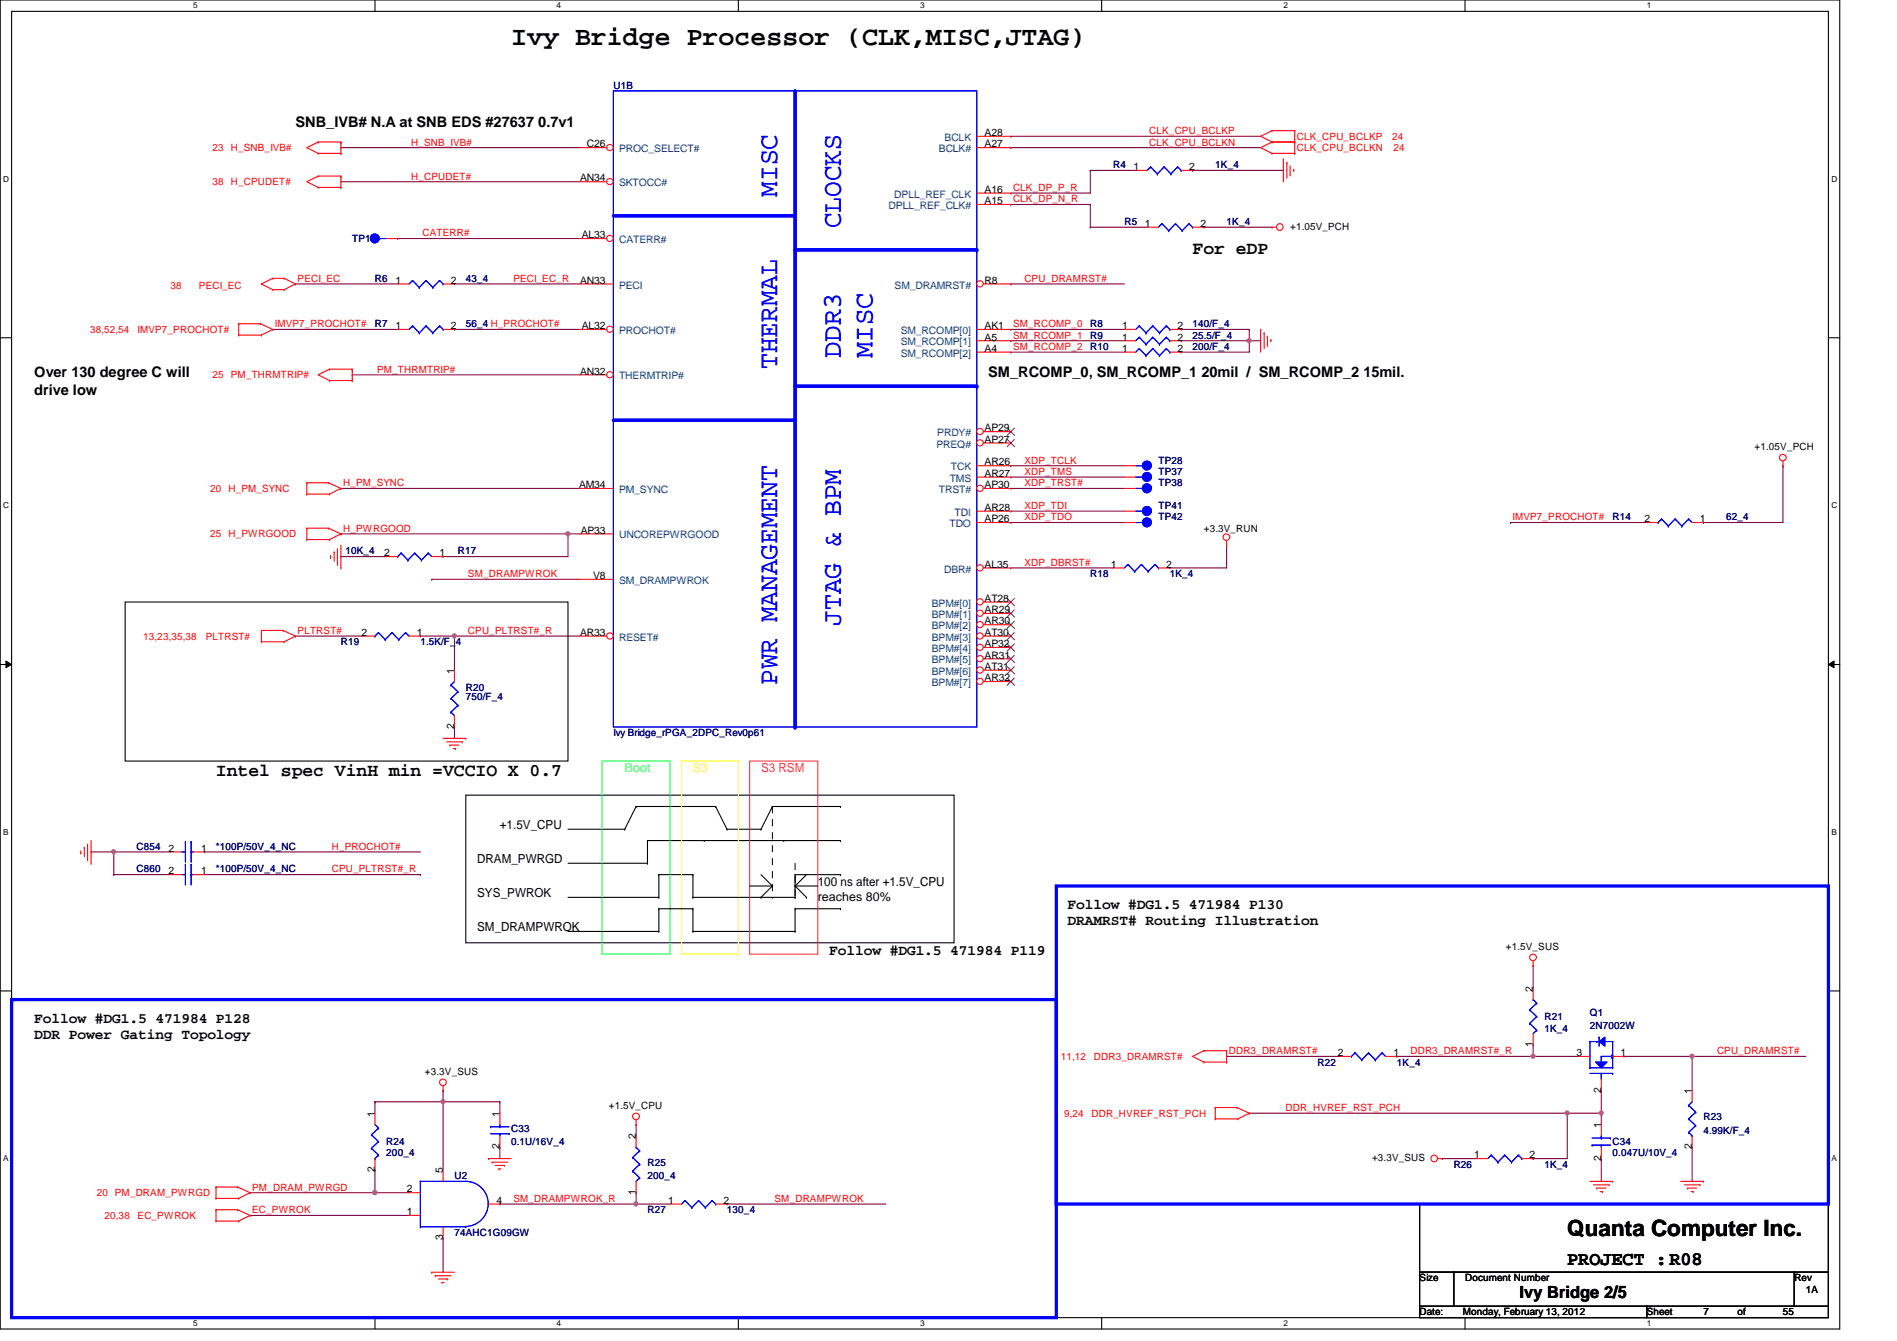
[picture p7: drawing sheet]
<svg xmlns="http://www.w3.org/2000/svg" width="297mm" height="210mm" viewBox="0 0 297 210" stroke-linecap="round" stroke-linejoin="round" font-family="sans-serif">
<path d="M0 0h288.1v208h-288.1zM1.8 1.8h284.5v204.4h-284.5z" fill="none" stroke="#000" stroke-width=".17"/>
<g fill="#fff">
<path d="M30.3 .2h.6v1.4h-.6z"/>
<path d="M30.3 206.4h.6v1.4h-.6z"/>
</g>
<path d="M58.7 0v1.8M58.7 206.2v1.8" fill="none" stroke="#000" stroke-width=".17"/>
<g fill="#fff">
<path d="M87.2 .2h.6v1.4h-.6z"/>
<path d="M87.2 206.4h.6v1.4h-.6z"/>
</g>
<path d="M115.6 0v1.8M115.6 206.2v1.8" fill="none" stroke="#000" stroke-width=".17"/>
<g fill="#fff">
<path d="M144.1 .2h.6v1.4h-.6z"/>
<path d="M144.1 206.4h.6v1.4h-.6z"/>
</g>
<path d="M172.5 0v1.8M172.5 206.2v1.8" fill="none" stroke="#000" stroke-width=".17"/>
<g fill="#fff">
<path d="M201 .2h.6v1.4h-.6z"/>
<path d="M201 206.4h.6v1.4h-.6z"/>
</g>
<path d="M229.4 0v1.8M229.4 206.2v1.8" fill="none" stroke="#000" stroke-width=".17"/>
<g fill="#fff">
<path d="M257.8 .2h.7v1.4h-.7z"/>
<path d="M257.8 206.4h.7v1.4h-.7z"/>
<path d="M.5 27.3h.9v1.4h-.9z"/>
<path d="M286.8 27.3h.9v1.4h-.9z"/>
<path d="M.5 78.4h.9v1.4h-.9z"/>
<path d="M286.8 78.4h.9v1.4h-.9z"/>
</g>
<path d="M0 52.9h1.8M286.3 52.9h1.8" fill="none" stroke="#000" stroke-width=".17"/>
<g fill="#fff">
<path d="M.5 129.5h.8v1.4h-.8z"/>
<path d="M286.8 129.5h.8v1.4h-.8z"/>
</g>
<path d="M0 104h1.8M286.3 104h1.8" fill="none" stroke="#000" stroke-width=".17"/>
<path d="M.9 103.5l.9 .5-.9 .5zM286.3 104l.9-.5v1z" fill="#000"/>
<path d="M.9 103.5l.9 .5-.9 .5zM286.3 104l.9-.5v1z" fill="none" stroke="#000" stroke-width=".16"/>
<g fill="#fff">
<path d="M.5 180.6h.8v1.4h-.8z"/>
<path d="M286.8 180.6h.8v1.4h-.8z"/>
</g>
<path d="M0 155.1h1.8M286.3 155.1h1.8" fill="none" stroke="#000" stroke-width=".17"/>
<path d="M53.4 23.1h.1M53.4 23.1h37.3M158.3 21.3h.1M158.3 21.3h39.1M88.9 83.6h.1M88.9 83.6h1.8" fill="none" stroke="#800040" stroke-width=".17"/>
<circle cx="88.9" cy="83.5" r=".32" fill="#f0f"/>
<circle cx="88.9" cy="83.5" r=".32" fill="none" stroke="#f0f" stroke-width=".17"/>
<path d="M185 51.6h.1M185 51.6h10.6M195.6 53.3h.1M195.6 53.3v1.8M195.6 53.3h1.8" fill="none" stroke="#800040" stroke-width=".17"/>
<circle cx="195.6" cy="53.3" r=".32" fill="#f0f"/>
<circle cx="195.6" cy="53.3" r=".32" fill="none" stroke="#f0f" stroke-width=".17"/>
<g fill="none" stroke="#800040" stroke-width=".17">
<path d="M158.3 23.1h.1M158.3 30.2h.1M158.3 32h.1M158.3 23.1h39.1M158.3 32h12.4M170.7 35.6h.1M170.7 32h.1M170.7 26.7h.1M170.7 35.6h8.9M170.7 26.7v3.5h-12.4M170.7 32v3.6M170.7 26.7h7.1"/>
<path d="M186.7 26.7h.1M186.7 26.7h14.3M188.5 35.6h.1M188.5 35.6h10.7M46.3 44.4h.1M46.3 44.4h16M55.2 58.7h.1M55.2 58.7h35.5M71.2 51.6h.1M71.2 51.6h19.5M158.3 51.6h.1M158.3 44.4h.1"/>
<path d="M158.3 55.1h.1M158.3 53.3h.1M158.3 51.6h17.8M158.3 44.4h17.8M158.3 55.1h17.8M158.3 53.3h17.8M185 53.3h.1M185 55.1h.1M185 55.1h10.6M195.6 51.6h.1M195.6 51.6v1.7h-10.6M53.4 76.5h.1"/>
<path d="M53.4 76.5h37.3M158.3 76.5h.1M158.3 72.9h.1M158.3 74.7h.1M158.3 76.5h17.8M158.3 72.9h17.8M158.3 74.7h17.8M53.4 83.6h.1M53.4 87.1h.1M53.4 87.1h7.1M53.4 83.6h35.5M67.6 90.7h.1"/>
<path d="M67.6 90.7h23.1M69.4 87.1h.1M88.9 83.6h.1M88.9 83.6v3.5h-19.5M158.3 88.9h.1M158.3 80h.1M158.3 81.8h.1M158.3 88.9h16M158.3 80h17.8M158.3 81.8h17.8M183.2 88.9h.1M192.1 85.3h.1"/>
<path d="M192.1 85.3v3.6h-8.9M240.1 151.1h.1M240.1 151.1v3.6M265 165.4h.1M265 165.4h17.7"/>
</g>
<circle cx="264.9" cy="165.3" r=".32" fill="#f0f"/>
<circle cx="264.9" cy="165.3" r=".32" fill="none" stroke="#f0f" stroke-width=".17"/>
<g fill="none" stroke="#800040" stroke-width=".17">
<path d="M192.1 165.4h.1M192.1 165.4h17.7M218.7 165.4h.1M218.7 165.4h28.5M240.1 163.6h.1M240.1 165.4h.1M240.1 163.6v1.8M250.7 170.7h.1M250.7 170.7v3.5M254.3 165.4h.1M254.3 165.4h10.7M265 179.6h.1"/>
<path d="M265 165.4h.1M265 165.4v5.3M265 179.6v5.3M250.7 181.4h.1M250.7 181.4v3.5"/>
</g>
<circle cx="240" cy="165.3" r=".32" fill="#f0f"/>
<circle cx="240" cy="165.3" r=".32" fill="none" stroke="#f0f" stroke-width=".17"/>
<path d="M245.4 174.2h.1M245.4 174.2h5.3" fill="none" stroke="#800040" stroke-width=".17"/>
<circle cx="250.7" cy="174.2" r=".32" fill="#f0f"/>
<circle cx="250.7" cy="174.2" r=".32" fill="none" stroke="#f0f" stroke-width=".17"/>
<circle cx="245.4" cy="174.2" r=".32" fill="#f0f"/>
<circle cx="245.4" cy="174.2" r=".32" fill="none" stroke="#f0f" stroke-width=".17"/>
<path d="M99.6 188.5h.1M99.6 188.5h5.3" fill="none" stroke="#800040" stroke-width=".17"/>
<circle cx="99.6" cy="188.4" r=".32" fill="#f0f"/>
<circle cx="99.6" cy="188.4" r=".32" fill="none" stroke="#f0f" stroke-width=".17"/>
<path d="M78.3 172.5h.1M78.3 172.5v1.7M99.6 176h.1M99.6 176v1.8M39.2 190.2h.1M39.2 190.2h24.8M58.7 186.7h.1M58.7 186.7h5.3M113.8 188.5h.1M113.8 188.5h24.9" fill="none" stroke="#800040" stroke-width=".17"/>
<circle cx="58.7" cy="186.7" r=".32" fill="#f0f"/>
<circle cx="58.7" cy="186.7" r=".32" fill="none" stroke="#f0f" stroke-width=".17"/>
<path d="M39.2 186.7h.1M58.7 183.1h.1M58.7 183.1v3.6h-19.5M69.4 193.8h.1M69.4 193.8v5.3M78.3 188.5h.1M99.6 186.7h.1M99.6 186.7v1.8h-21.3" fill="none" stroke="#800040" stroke-width=".17"/>
<circle cx="58.7" cy="186.7" r=".32" fill="#f0f"/>
<circle cx="58.7" cy="186.7" r=".32" fill="none" stroke="#f0f" stroke-width=".17"/>
<g fill="none" stroke="#800040" stroke-width=".17">
<path d="M42.7 51.6h.1M42.7 51.6h19.6M71.2 44.4h.1M71.2 44.4h19.5M279.2 72.9h.1M279.2 72.9v8.9h-12.5M236.5 81.8h.1M236.5 81.8h21.3M266.7 81.8h.1M58.7 172.5h.1M58.7 172.5v1.7M69.4 172.5h.1"/>
<path d="M69.4 172.5v10.6M69.4 172.5h8.9M78.3 179.6h.1M78.3 179.6v1.8M250.7 174.2h.1M250.7 174.2v1.8"/>
</g>
<circle cx="69.4" cy="172.4" r=".32" fill="#f0f"/>
<circle cx="69.4" cy="172.4" r=".32" fill="none" stroke="#f0f" stroke-width=".17"/>
<path d="M53.4 28.4h.1M53.4 28.4h37.3M71.2 99.6h.1M71.2 99.6v5.3M71.2 113.8h.1M71.2 113.8v1.8" fill="none" stroke="#800040" stroke-width=".17"/>
<circle cx="71.1" cy="99.5" r=".32" fill="#f0f"/>
<circle cx="71.1" cy="99.5" r=".32" fill="none" stroke="#f0f" stroke-width=".17"/>
<g fill="none" stroke="#800040" stroke-width=".17">
<path d="M62.3 37.3h.1M62.3 37.3h28.4M46.3 99.6h.1M46.3 99.6h10.6M65.8 99.6h.1M65.8 99.6h24.9M71.2 99.6h.1M17.8 133.3h.1M17.8 133.3h8.9M32 133.3h.1M32 133.3h33.8M58.7 172.5h.1"/>
<path d="M69.4 170.7h.1M69.4 170.7v1.8h-10.7M195.6 174.2h.1M195.6 174.2h49.8M245.4 174.2h.1M245.4 174.2v7.2h-5.3M225.8 181.4h.1M225.8 181.4h5.4M240.1 181.4h.1"/>
</g>
<circle cx="17.8" cy="133.3" r=".32" fill="#f0f"/>
<circle cx="17.8" cy="133.3" r=".32" fill="none" stroke="#f0f" stroke-width=".17"/>
<path d="M14.3 133.3h.1M14.3 133.3h3.5M17.8 136.9h.1M17.8 133.3h.1M17.8 136.9h8.9M17.8 133.3v3.6M32 136.9h33.8M65.8 136.9h.1" fill="none" stroke="#800040" stroke-width=".17"/>
<g fill="none" stroke="#f00" stroke-width=".17">
<path d="M49.8 22.2h.1M49.8 24h.1M49.8 27.6h.1M49.8 29.3h.1M49.8 22.2l-1.8 .9 1.8 .9M49.8 22.2h3.6M49.8 24h3.6M49.8 27.6l-1.8 .8 1.8 .9M49.8 27.6h3.6M49.8 29.3h3.6M53.4 22.2h.1M53.4 24h.1"/>
<path d="M53.4 22.4h.1M53.4 27.6h.1M53.4 29.3h.1M53.4 27.7h.1M53.4 22.2v1.8M53.4 27.6v1.7M199.2 35.6h.1M199.2 20.4h.1M199.2 22.2h.1M199.2 24h.1M199.2 35.6h.7M199.2 22.2h3.5"/>
<path d="M199.2 24h3.5M199.2 20.4l-1.8 .9 1.8 .9M199.2 20.4h3.5M199.2 22.2l-1.8 .9 1.8 .9M201 24.9h.1M201 24.9v3.5M201.5 25.4h.1M201.5 25.4v2.5M202 27.4h.1M202 26v1.4M202.6 26.5h.1M202.6 26.5v.3"/>
<path d="M202.7 20.4h.1M202.7 22.2h.1M202.7 24h.1M202.7 20.4v3.6M37.4 50.7h.1M37.4 52.5h.1M37.4 50.7h3.4M37.4 52.5h3.5M37.4 50.7v1.8M40.8 50.7h.1M40.8 50.7l1.9 .9M40.9 44.4h.1"/>
<path d="M40.9 52.5h.1M40.9 44.4l1.8 .9M42.7 43.6h.1M42.7 45.3h.1M42.7 51.6h.1M42.7 43.6l-1.8 .8M42.7 43.6h1.8M42.7 45.3h1.8M42.7 51.6l-1.8 .9M44.5 43.6h.1M44.5 45.3h.1M44.5 43.6l1.8 .8"/>
<path d="M46.3 44.4h.1M46.3 44.4l-1.8 .9M51.6 57.8h.1M51.6 59.6h.1M51.6 57.8l-1.8 .9 1.8 .9M51.6 57.8h3.6M51.6 59.6h3.6M55.2 57.8h.1M55.2 59.6h.1M55.2 58h.1M55.2 57.8v1.8M197.4 51.6h.1"/>
<path d="M197.4 51.6v3.5M197.9 52.1h.1M197.9 52.1v2.5M198.5 54.1h.1M198.5 52.6v1.5M199 53.2h.1M199 53.2v.3M48 75.6h.1M48 77.3h.1M48 75.6v1.7M48 75.6h3.4M48 77.3h3.6"/>
<path d="M51.4 75.6h.1M51.4 75.6l2 .9M51.6 77.3h.1M53.4 76.5h.1M53.4 76.5l-1.8 .8M279.2 72.9h.1M279.2 72.2v.7M40.9 98.7h.1M40.9 98.7h3.4M40.9 98.7v1.8M44.3 98.7h.1M44.3 98.7l2 .9"/>
<path d="M46.3 99.6h.1M46.3 99.6l-1.8 .9M48 82.7h.1M48 84.5h.1M48 82.7h3.4M48 84.5h3.6M48 82.7v1.8M51.4 82.7h.1M51.4 82.7l2 .9M51.6 84.5h.1M51.8 87.3h.1M51.8 87v.3"/>
<path d="M52.3 86.4h.1M52.3 86.4v1.4M52.8 88.3h.1M52.8 85.9v2.4M53.4 88.9h.1M53.4 83.6h.1M53.4 85.3v3.6M53.4 83.6l-1.8 .9M192.1 85.3h.1M192.1 84.6v.7M40.9 100.5h.1M40.9 100.5h3.6"/>
<path d="M44.5 100.5h.1M69.4 115.6h3.5M69.9 116.1h2.5M70.4 116.6h.1M70.4 116.6h1.5M71 117.2h.3M71.3 117.2h.1M72.4 116.1h.1M72.9 115.6h.1M12.7 133.5h.1M12.7 133.2v.3M13.2 132.6h.1"/>
<path d="M13.2 132.6v1.5M13.7 134.6h.1M13.7 132.1v2.5M14.3 135.1h.1M14.3 131.6v3.5M240.1 151.1h.1M240.1 150.4v.7M69.4 170.7h.1M69.4 170v.7M99.6 176h.1M99.6 175.3v.7M188.5 164.5h.1"/>
<path d="M188.5 166.2h.1M188.5 164.5l-1.8 .9 1.8 .8M188.5 164.5h3.6M188.5 166.2h3.6M190.3 173.4h.1M190.3 175.1h.1M190.3 173.4h3.4M190.3 175.1h3.5M190.3 173.4v1.7M192.1 164.5h.1M192.1 166.2h.1M192.1 164.6h.1"/>
<path d="M192.1 164.5v1.7M193.7 173.4h.1M193.7 173.4l1.9 .8M193.8 175.1h.1M195.6 174.2h.1M195.6 174.2l-1.8 .9M33.8 185.8h.1M33.8 187.6h.1M33.8 189.4h.1M33.8 191.1h.1M33.8 185.8h3.4M33.8 187.6h3.6"/>
<path d="M33.8 185.8v1.8M33.8 189.4v1.7M33.8 189.4h3.4M33.8 191.1h3.6M37.2 185.8h.1M37.2 189.4h.1M37.2 185.8l2 .9M37.2 189.4l2 .8M37.4 187.6h.1M37.4 191.1h.1M39.2 186.7h.1M39.2 190.2h.1"/>
<path d="M39.2 186.7l-1.8 .9M39.2 190.2l-1.8 .9M67.6 199.1h.1M67.6 199.1h3.6M68.2 199.7h.1M68.2 199.7h2.4M76.5 181.4h.1M76.5 181.4h3.5M77 181.9h.1M77 181.9h2.5M77.6 182.4h1.4M78.1 183h.1"/>
<path d="M78.1 183h.3M79 182.4h.1M225.1 181.4h.7M225.8 181.4h.1M249 184.9h3.5M249.5 185.5h2.5M250 186h.1M250 186h1.5M250.6 186.5h.3M250.9 186.5h.1M252 185.5h.1M252.5 184.9h.1"/>
<path d="M263.2 184.9h3.5M263.7 185.5h2.5M264.2 186h.1M264.2 186h1.5M264.8 186.5h.3M265.1 186.5h.1M266.2 185.5h.1M266.7 184.9h.1M68.7 200.2h1.4M69.2 200.7h.1M69.2 200.7h.4M70.1 200.2h.1"/>
<circle cx="200.4" cy="35.5" r=".52"/>
<circle cx="279.2" cy="71.6" r=".52"/>
<circle cx="192" cy="84.1" r=".52"/>
<circle cx="240.1" cy="149.9" r=".52"/>
<circle cx="69.4" cy="169.4" r=".52"/>
<circle cx="99.6" cy="174.7" r=".52"/>
<circle cx="224.6" cy="181.3" r=".52"/>
</g>
<g fill="none" stroke="#000" stroke-width=".17">
<path d="M19.6 94.2h69.3v24.9h-69.3zM72.9 124.5h76.5v23.1h-76.5zM88.9 129.8h8.9M88.9 135.1h12.5M97.8 129.8h.1M99.6 126.2h.1M99.6 126.2l-1.8 3.6M99.6 126.2h12.5M101.4 135.1h.1M101.4 131.6h.1M101.4 131.6h30.2M101.4 131.6v3.5"/>
<path d="M103.2 136.9h.1M103.2 136.9h5.3M103.2 136.9v3.6M108.5 136.9h.1M108.5 136.9v3.6M110.3 131.6h.1M112.1 126.2h.1M112.1 126.2l1.7 3.6M113.8 129.8h.1M113.8 129.8h5.4M117.4 138.7h3.5M119.2 129.8h.1"/>
<path d="M119.2 136.9l1.7 1.8M120.9 126.2h.1M120.9 138.7h.1M120.9 126.2h10.7M120.9 126.2l-1.7 3.6M120.9 138.7l-1.7 1.8M122.7 131.6h.1M124.5 136.9h.1M124.5 138.7h.1M124.5 136.9h7.1M124.5 136.9v3.6M124.5 138.7h3.6"/>
<path d="M124.5 138.7l1.8 1.8M126.3 136.9l-1.8 1.8M131.6 131.6h.1M131.6 136.9h.1M131.6 126.2h.1M88.9 140.5h14.3M88.9 145.8h14.3M103.2 140.5h.1M103.2 142.2h.1M103.2 145.8h.1M103.2 142.2h5.3M103.2 142.2v3.6"/>
<path d="M108.5 140.5h.1M108.5 142.2h.1M108.5 145.8h.1M108.5 140.5h16M108.5 142.2v3.6M108.5 145.8h16M119.2 140.5h.1M124.5 142.2h.1M124.5 140.5h.1M124.5 145.8h.1M124.5 142.2v3.6M124.5 142.2h7.1"/>
<path d="M126.3 140.5h.1M131.6 142.2h.1M222.3 188.5h64v10.6h-64zM222.3 199.1h5.3v5.4h-5.3zM227.6 199.1h53.4v5.4h-53.4zM281 199.1h5.3v5.4h-5.3zM222.3 204.5h35.5v1.7h-35.5zM257.8 204.5h28.5v1.7h-28.5z"/>
</g>
<path d="M165.4 138.7h120.9v49.8h-120.9zM1.8 156.5h163.6v49.7h-163.6z" fill="none" stroke="#00f" stroke-width=".51"/>
<path d="M120.9 126.2v14.3M124.5 135.1v5.4M120.9 140.5h.1M124.5 140.5h.1" fill="none" stroke="#000" stroke-width=".16" stroke-dasharray="1 1 1 1 1 1 1 1"/>
<path d="M94.3 119.1h10.6v30.3h-10.6z" fill="none" stroke="#00ff40" stroke-width=".17"/>
<path d="M106.7 119.1h8.9v30.3h-8.9z" fill="none" stroke="#ff0" stroke-width=".17"/>
<path d="M117.4 119.1h10.7v30.3h-10.7z" fill="none" stroke="#ff0080" stroke-width=".17"/>
<path d="M249.8 166.2h1.8l-.9 .9z" fill="#00f"/>
<path d="M249.8 166.2h1.8l-.9 .9z" fill="none" stroke="#00f" stroke-width=".17"/>
<path d="M250.4 163l.9-.7v1.4z" fill="#00f"/>
<g fill="none" stroke="#00f" stroke-width=".17">
<path d="M249 167.1h.1M249 163h.1M249 163v4.1M249 167.1h3.5M249 168h3.5M249 163h1.4M250 163h.1M250.4 163l.9-.7v1.4zM250.4 162.3h.1M250.4 162.3v1.4M250.7 165.4h.1M250.7 166.2h.1"/>
<path d="M250.7 168h.1M250.7 165.4h1.8M250.7 165.4v.8M250.7 168v.9M251.3 163h.1M251.3 163h1.2M252.3 165.5h.1M252.3 165.2h.1M252.3 165.5h.2M252.3 165.2v.3M252.3 165.2h.2M252.5 167.1h.1"/>
<path d="M252.5 165.4h.1M252.5 168h.1M252.5 163h.1M252.5 165.2h.1M252.5 163v4.1"/>
</g>
<path d="M249.8 166.2h1.8l-.9 .9z" fill="#00f"/>
<path d="M249.8 166.2h1.8l-.9 .9z" fill="none" stroke="#00f" stroke-width=".17"/>
<path d="M250.4 163l.9-.7v1.4z" fill="#00f"/>
<g fill="none" stroke="#00f" stroke-width=".17">
<path d="M249 167.1h.1M249 163h.1M249 163v4.1M249 167.1h3.5M249 168h3.5M249 163h1.4M250 163h.1M250.4 163l.9-.7v1.4zM250.4 162.3h.1M250.4 162.3v1.4M250.7 165.4h.1M250.7 166.2h.1"/>
<path d="M250.7 168h.1M250.7 165.4h1.8M250.7 165.4v.8M250.7 168v.9M251.3 163h.1M251.3 163h1.2M252.3 165.5h.1M252.3 165.2h.1M252.3 165.5h.2M252.3 165.2v.3M252.3 165.2h.2M252.5 167.1h.1"/>
<path d="M252.5 165.4h.1M252.5 168h.1M252.5 163h.1M252.5 165.2h.1M252.5 163v4.1"/>
</g>
<path d="M247.2 165.4h1.8M250.7 168.9v1.8M252.5 165.4h1.8" fill="none" stroke="#f00" stroke-width=".17"/>
<circle cx="58.7" cy="37.3" r=".7" fill="#00f"/>
<g fill="none" stroke="#00f" stroke-width=".17">
<path d="M59.4 37.3h.1M59.4 37.3h1.1"/>
<circle cx="58.7" cy="37.3" r=".7"/>
</g>
<circle cx="58.7" cy="37.3" r=".7" fill="#00f"/>
<g fill="none" stroke="#00f" stroke-width=".17">
<path d="M59.4 37.3h.1M59.4 37.3h1.1"/>
<circle cx="58.7" cy="37.3" r=".7"/>
</g>
<path d="M60.5 37.3h1.8" fill="none" stroke="#f00" stroke-width=".17"/>
<circle cx="179.6" cy="72.9" r=".7" fill="#00f"/>
<g fill="none" stroke="#00f" stroke-width=".17">
<path d="M177.8 72.9h1.1M178.9 72.9h.1"/>
<circle cx="179.6" cy="72.9" r=".7"/>
</g>
<circle cx="179.6" cy="72.9" r=".7" fill="#00f"/>
<g fill="none" stroke="#00f" stroke-width=".17">
<path d="M180.2 26.1h.1M180.2 26.1l-.6 .6M180.2 26.1l1 1.1M181.2 27.2h.1M181.9 35h.1M181.9 35l-.5 .6M181.9 35l1.1 1.1M182.3 26.1h.1M182.3 26.1l-1.1 1.1M182.3 26.1l1 1.1M183 36.1h.1M183.3 27.2h.1"/>
<path d="M184.1 35h.1M184.1 35l-1.1 1.1M184.1 35l1 1.1M184.4 26.1h.1M184.4 26.1l-1.1 1.1M184.4 26.1l.6 .6M185 26.7h.1M185.1 36.1h.1M186.2 35h.1M186.2 35l-1.1 1.1M186.2 35l.5 .6M186.7 35.6h.1"/>
<path d="M64.6 43.9h.1M64.6 51h.1M64.6 43.9l-.6 .5M64.6 43.9l1.1 1.1M64.6 51l-.6 .6M64.6 51l1.1 1.1M65.7 45h.1M65.7 52.1h.1M66.7 43.9h.1M66.7 51h.1M66.7 43.9l-1 1.1M66.7 43.9l1.1 1.1"/>
<path d="M66.7 51l-1 1.1M66.7 51l1.1 1.1M67.8 45h.1M67.8 52.1h.1M68.8 43.9h.1M68.8 51h.1M68.8 43.9l-1 1.1M68.8 43.9l.6 .5M68.8 51l-1 1.1M68.8 51l.6 .6M69.4 44.4h.1M69.4 51.6h.1"/>
<path d="M178.4 52.8h.1M178.4 54.6h.1M178.4 51h.1M178.4 52.8l-.6 .5M178.4 52.8l1 1.1M178.4 54.6l-.6 .5M178.4 54.6l1 1.1M178.4 51l-.6 .6M178.4 51l1 1.1M179.4 53.9h.1M179.4 55.7h.1M179.4 52.1h.1"/>
<path d="M180.5 52.8h.1M180.5 54.6h.1M180.5 51h.1M180.5 52.8l-1.1 1.1M180.5 52.8l1.1 1.1M180.5 54.6l-1.1 1.1M180.5 54.6l1.1 1.1M180.5 51l-1.1 1.1M180.5 51l1.1 1.1M181.6 53.9h.1M181.6 55.7h.1M181.6 52.1h.1"/>
<path d="M182.6 52.8h.1M182.6 54.6h.1M182.6 51h.1M182.6 52.8l-1 1.1M182.6 52.8l.6 .5M182.6 54.6l-1 1.1M182.6 54.6l.6 .5M182.6 51l-1 1.1M182.6 51l.6 .6M183.2 53.3h.1M183.2 55.1h.1M183.2 51.6h.1"/>
<path d="M177.8 72.9h1.1M178.9 72.9h.1M259.6 81.8h.1M260.2 81.2h.1M260.2 81.2l1 1.1M260.2 81.2l-.6 .6M261.2 82.3h.1M262.3 81.2h.1M262.3 81.2l1.1 1.1M262.3 81.2l-1.1 1.1M263.4 82.3h.1M264.4 81.2h.1"/>
<path d="M264.4 81.2l.6 .6M264.4 81.2l-1 1.1M28.5 136.9h.5M29 135.3h.1M29 136.9h.1M29 135.3v3.2M29.9 136.9h.1M29.9 135.3h.1M29.9 136.9h.4M29.9 135.3v3.2M76.8 176.4h.1M76.8 177.5h2.9"/>
<path d="M76.8 176.4h2.9M78.3 176.4h.1M78.3 177.5h.1M78.3 176v.4M78.3 177.5v.3M79.7 177.5h.1M249.3 179.2h.1M249.3 179.2h2.9M249.3 178.1h2.9M250.7 178.1h.1M250.7 179.2h.1M250.7 177.8v.3"/>
<path d="M250.7 179.2v.4M252.2 178.1h.1M264.4 173h.1M264.4 175.1h.1M264.4 177.2h.1M264.4 173l1.1 1.1M264.4 175.1l1.1 1.1M264.4 177.2l.6 .6M265 177.8h.1M265 172.5l-.6 .5M265.5 174.1h.1M265.5 176.2h.1"/>
<path d="M265.5 174.1l-1.1 1M265.5 176.2l-1.1 1M107.3 187.9h.1M107.3 187.9l-.6 .6M107.3 187.9l1 1.1M108.3 189h.1M109.4 187.9h.1M109.4 187.9l-1.1 1.1M109.4 187.9l1 1.1M110.4 189h.1M111.5 187.9h.1M111.5 187.9l-1.1 1.1"/>
<path d="M111.5 187.9l.6 .6M112.1 188.5h.1M233.5 180.8h.1M233.5 180.8l-.5 .6M233.5 180.8l1.1 1.1M234.6 181.9h.1M235.6 180.8h.1M235.6 180.8l-1 1.1M235.6 180.8l1.1 1.1M236.7 181.9h.1M237.7 180.8h.1M237.7 180.8l-1 1.1"/>
<path d="M237.7 180.8l.6 .6M238.3 181.4h.1"/>
<circle cx="179.6" cy="72.9" r=".7"/>
</g>
<g fill="none" stroke="#f00" stroke-width=".17">
<path d="M177.8 26.7h1.8M179.6 35.6h1.8M185 26.7h1.7M186.7 35.6h1.8M62.3 51.6h1.7M62.3 44.4h1.7M69.4 51.6h1.8M69.4 44.4h1.8M176.1 53.3h1.7M176.1 55.1h1.7M176.1 51.6h1.7M183.2 53.3h1.8"/>
<path d="M183.2 55.1h1.8M183.2 51.6h1.8M176.1 72.9h1.7M257.8 81.8h1.8M265 81.8h1.7M26.7 136.9h1.8M30.3 136.9h1.7M78.3 174.2v1.8M78.3 177.8v1.8M250.7 176v1.8M250.7 179.6v1.8M265 170.7v1.8"/>
<path d="M265 177.8v1.8M104.9 188.5h1.8M112.1 188.5h1.7M231.2 181.4h1.8M238.3 181.4h1.8"/>
</g>
<circle cx="179.6" cy="74.6" r=".7" fill="#00f"/>
<g fill="none" stroke="#00f" stroke-width=".17">
<path d="M177.8 74.7h1.1M178.9 74.7h.1"/>
<circle cx="179.6" cy="74.6" r=".7"/>
</g>
<circle cx="179.6" cy="74.6" r=".7" fill="#00f"/>
<g fill="none" stroke="#00f" stroke-width=".17">
<path d="M177.8 74.7h1.1M178.9 74.7h.1M176.6 88.3h.1M176.6 88.3l-.5 .6M176.6 88.3l1.1 1.2M177.7 89.5h.1M178.7 88.3h.1M178.7 88.3l-1 1.2M178.7 88.3l1.1 1.2M179.8 89.5h.1M180.8 88.3h.1M180.8 88.3l-1 1.2"/>
<path d="M180.8 88.3l.6 .6M181.4 88.9h.1M70.6 107.2h.1M70.6 109.3h.1M70.6 111.5h.1M70.6 107.2l1.1 1.1M70.6 109.3l1.1 1.1M70.6 111.5l.6 .5M71.2 112h.1M71.2 106.7l-.6 .5M71.7 108.3h.1M71.7 110.4h.1"/>
<path d="M71.7 108.3l-1.1 1M71.7 110.4l-1.1 1.1M239.5 158.1h.1M239.5 158.1l1.1 1M240.1 156.5h.1M240.1 156.5l.5 .5M240.6 159.1h.1M240.6 157h.1M240.6 159.1l-1.1 1.1M240.6 157l-1.1 1.1M58.2 177.6h.1M58.2 179.7h.1"/>
<path d="M58.2 177.6l1.1 1.1M58.2 179.7l1.1 1.1M58.7 176l.6 .6M59.3 176.6h.1M59.3 178.7h.1M59.3 176.6l-1.1 1M59.3 178.7l-1.1 1M239.5 160.2h.1M239.5 160.2l1.1 1M240.6 161.2h.1M240.6 161.2l-.5 .6M58.7 181.4h.1"/>
<path d="M59.3 180.8h.1M59.3 180.8l-.6 .6"/>
<circle cx="179.6" cy="74.6" r=".7"/>
</g>
<path d="M176.1 74.7h1.7M174.3 88.9h1.8M181.4 88.9h1.8M71.2 104.9v1.8M71.2 112v1.8M240.1 154.7v1.8M58.7 174.2v1.8M240.1 161.8v1.8M58.7 181.4v1.7" fill="none" stroke="#f00" stroke-width=".17"/>
<circle cx="179.6" cy="76.4" r=".7" fill="#00f"/>
<g fill="none" stroke="#00f" stroke-width=".17">
<path d="M177.8 76.5h1.1M178.9 76.5h.1"/>
<circle cx="179.6" cy="76.4" r=".7"/>
</g>
<circle cx="179.6" cy="76.4" r=".7" fill="#00f"/>
<g fill="none" stroke="#00f" stroke-width=".17">
<path d="M96.1 14.2h56.8v99.6h-56.8zM177.8 76.5h1.1M178.9 76.5h.1M58.7 99.6h.1M59.3 99h.1M59.3 99l1 1.1M59.3 99l-.6 .6M61.4 99h.1M61.4 99l1 1.1M61.4 99l-1.1 1.1M63.5 99h.1M63.5 99l.5 .6"/>
<path d="M63.5 99l-1.1 1.1M60.3 100.1h.1M62.4 100.1h.1M65.8 184.9h.1M65.8 192h.1M65.8 184.9h7.1a3.5 3.5 0 0 1 3.6 3.6 3.6 3.6 0 0 1-3.6 3.5M65.8 184.9v7.1M65.8 192h7.1M72.9 192h.1"/>
<circle cx="179.6" cy="76.4" r=".7"/>
</g>
<path d="M176.1 76.5h1.7M56.9 99.6h1.8M64 99.6h1.8M64 186.7h1.8M64 190.2h1.8M69.4 183.1v1.8M69.4 192v1.8M76.5 188.5h1.8" fill="none" stroke="#f00" stroke-width=".17"/>
<path d="M124.5 14.2v99.6" fill="none" stroke="#00f" stroke-width=".51"/>
<circle cx="124.5" cy="113.8" r=".25" fill="#00f"/>
<path d="M124.5 39.1h28.4" fill="none" stroke="#00f" stroke-width=".51"/>
<circle cx="152.9" cy="39.1" r=".25" fill="#00f"/>
<path d="M96.1 33.8h28.4" fill="none" stroke="#00f" stroke-width=".51"/>
<circle cx="124.5" cy="33.8" r=".25" fill="#00f"/>
<path d="M96.1 65.8h28.4" fill="none" stroke="#00f" stroke-width=".51"/>
<circle cx="124.5" cy="65.8" r=".25" fill="#00f"/>
<path d="M124.5 60.5h28.4" fill="none" stroke="#00f" stroke-width=".51"/>
<circle cx="152.9" cy="60.5" r=".25" fill="#00f"/>
<path d="M96.1 14.2h56.8v99.6h-56.8z" fill="none" stroke="#00f" stroke-width=".17"/>
<path d="M124.5 14.2v99.6" fill="none" stroke="#00f" stroke-width=".51"/>
<circle cx="124.5" cy="113.8" r=".25" fill="#00f"/>
<path d="M124.5 39.1h28.4" fill="none" stroke="#00f" stroke-width=".51"/>
<circle cx="152.9" cy="39.1" r=".25" fill="#00f"/>
<path d="M96.1 33.8h28.4" fill="none" stroke="#00f" stroke-width=".51"/>
<circle cx="124.5" cy="33.8" r=".25" fill="#00f"/>
<path d="M96.1 65.8h28.4" fill="none" stroke="#00f" stroke-width=".51"/>
<circle cx="124.5" cy="65.8" r=".25" fill="#00f"/>
<path d="M124.5 60.5h28.4" fill="none" stroke="#00f" stroke-width=".51"/>
<circle cx="152.9" cy="60.5" r=".25" fill="#00f"/>
<path d="M152.9 53.3h5.4M152.9 55.1h5.4" fill="none" stroke="#f00" stroke-width=".17"/>
<circle cx="153.5" cy="44.4" r=".5" fill="#fff"/>
<g fill="none" stroke="#f00" stroke-width=".17">
<path d="M152.9 23.1h5.4M152.9 21.3h5.4M152.9 32h5.4M152.9 30.2h5.4M152.9 51.6h5.4M154 44.4h4.3"/>
<circle cx="153.5" cy="44.4" r=".5"/>
</g>
<circle cx="95.5" cy="37.3" r=".5" fill="#fff"/>
<g fill="none" stroke="#f00" stroke-width=".17">
<path d="M90.7 37.3h4.3M90.7 44.4h5.4"/>
<circle cx="95.5" cy="37.3" r=".5"/>
</g>
<circle cx="95.5" cy="51.5" r=".5" fill="#fff"/>
<g fill="none" stroke="#f00" stroke-width=".17">
<path d="M90.7 51.6h4.3"/>
<circle cx="95.5" cy="51.5" r=".5"/>
</g>
<circle cx="95.5" cy="58.6" r=".5" fill="#fff"/>
<g fill="none" stroke="#f00" stroke-width=".17">
<path d="M90.7 58.7h4.3M90.7 90.7h5.4"/>
<circle cx="95.5" cy="58.6" r=".5"/>
</g>
<circle cx="95.5" cy="99.5" r=".5" fill="#fff"/>
<g fill="none" stroke="#f00" stroke-width=".17">
<path d="M90.7 99.6h4.3"/>
<circle cx="95.5" cy="99.5" r=".5"/>
</g>
<circle cx="153.5" cy="67.5" r=".5" fill="#fff"/>
<g fill="none" stroke="#f00" stroke-width=".17">
<path d="M154 67.6h4.3"/>
<circle cx="153.5" cy="67.5" r=".5"/>
</g>
<path d="M157.7 67l1.2 1.2M158.8 67l-1.1 1.2" fill="none" stroke="#804000" stroke-width=".16"/>
<circle cx="153.5" cy="69.3" r=".5" fill="#fff"/>
<g fill="none" stroke="#f00" stroke-width=".17">
<path d="M152.9 72.9h5.4M152.9 74.7h5.4M154 69.3h4.3"/>
<circle cx="153.5" cy="69.3" r=".5"/>
</g>
<path d="M157.7 68.8l1.2 1.1M158.8 68.8l-1.1 1.1" fill="none" stroke="#804000" stroke-width=".16"/>
<circle cx="153.5" cy="76.4" r=".5" fill="#fff"/>
<g fill="none" stroke="#f00" stroke-width=".17">
<path d="M154 76.5h4.3M152.9 80h5.4M152.9 81.8h5.4"/>
<circle cx="153.5" cy="76.4" r=".5"/>
</g>
<circle cx="153.5" cy="88.9" r=".5" fill="#fff"/>
<g fill="none" stroke="#f00" stroke-width=".17">
<path d="M154 88.9h4.3"/>
<circle cx="153.5" cy="88.9" r=".5"/>
</g>
<circle cx="153.5" cy="94.2" r=".5" fill="#fff"/>
<g fill="none" stroke="#f00" stroke-width=".17">
<path d="M154 94.2h4.3"/>
<circle cx="153.5" cy="94.2" r=".5"/>
</g>
<path d="M157.7 93.7l1.2 1.1M158.8 93.7l-1.1 1.1" fill="none" stroke="#804000" stroke-width=".16"/>
<circle cx="153.5" cy="96" r=".5" fill="#fff"/>
<g fill="none" stroke="#f00" stroke-width=".17">
<path d="M154 96h4.3"/>
<circle cx="153.5" cy="96" r=".5"/>
</g>
<path d="M157.7 95.5l1.2 1.1M158.8 95.5l-1.1 1.1" fill="none" stroke="#804000" stroke-width=".16"/>
<circle cx="153.5" cy="97.8" r=".5" fill="#fff"/>
<g fill="none" stroke="#f00" stroke-width=".17">
<path d="M154 97.8h4.3"/>
<circle cx="153.5" cy="97.8" r=".5"/>
</g>
<path d="M157.7 97.2l1.2 1.2M158.8 97.2l-1.1 1.2" fill="none" stroke="#804000" stroke-width=".16"/>
<circle cx="153.5" cy="99.5" r=".5" fill="#fff"/>
<g fill="none" stroke="#f00" stroke-width=".17">
<path d="M154 99.6h4.3"/>
<circle cx="153.5" cy="99.5" r=".5"/>
</g>
<path d="M157.7 99l1.2 1.2M158.8 99l-1.1 1.2" fill="none" stroke="#804000" stroke-width=".16"/>
<circle cx="153.5" cy="101.3" r=".5" fill="#fff"/>
<g fill="none" stroke="#f00" stroke-width=".17">
<path d="M154 101.3h4.3"/>
<circle cx="153.5" cy="101.3" r=".5"/>
</g>
<path d="M157.7 100.8l1.2 1.1M158.8 100.8l-1.1 1.1" fill="none" stroke="#804000" stroke-width=".16"/>
<circle cx="153.5" cy="103.1" r=".5" fill="#fff"/>
<g fill="none" stroke="#f00" stroke-width=".17">
<path d="M154 103.1h4.3"/>
<circle cx="153.5" cy="103.1" r=".5"/>
</g>
<path d="M157.7 102.6l1.2 1.1M158.8 102.6l-1.1 1.1" fill="none" stroke="#804000" stroke-width=".16"/>
<circle cx="153.5" cy="104.9" r=".5" fill="#fff"/>
<g fill="none" stroke="#f00" stroke-width=".17">
<path d="M154 104.9h4.3"/>
<circle cx="153.5" cy="104.9" r=".5"/>
</g>
<path d="M157.7 104.4l1.2 1.1M158.8 104.4l-1.1 1.1" fill="none" stroke="#804000" stroke-width=".16"/>
<circle cx="153.5" cy="106.7" r=".5" fill="#fff"/>
<g fill="none" stroke="#f00" stroke-width=".17">
<path d="M90.7 76.5h5.4M154 106.7h4.3"/>
<circle cx="153.5" cy="106.7" r=".5"/>
</g>
<path d="M157.7 106.1l1.2 1.2M158.8 106.1l-1.1 1.2" fill="none" stroke="#804000" stroke-width=".16"/>
<circle cx="95.5" cy="28.4" r=".5" fill="#fff"/>
<g fill="none" stroke="#f00" stroke-width=".17">
<path d="M90.7 28.4h4.3"/>
<circle cx="95.5" cy="28.4" r=".5"/>
</g>
<circle cx="95.5" cy="23.1" r=".5" fill="#fff"/>
<g fill="none" stroke="#f00" stroke-width=".17">
<path d="M90.7 23.1h4.3M90.7 83.6h5.4"/>
<circle cx="95.5" cy="23.1" r=".5"/>
</g>
<circle cx="179.6" cy="80" r=".7" fill="#00f"/>
<g fill="none" stroke="#00f" stroke-width=".17">
<path d="M177.8 80h1.1M178.9 80h.1"/>
<circle cx="179.6" cy="80" r=".7"/>
</g>
<circle cx="179.6" cy="80" r=".7" fill="#00f"/>
<g fill="none" stroke="#00f" stroke-width=".17">
<path d="M177.8 80h1.1M178.9 80h.1M28.5 133.3h.5M29 131.7h.1M29 133.3h.1M29 131.7v3.3M29.9 133.3h.1M29.9 131.7h.1M29.9 133.3h.4M29.9 131.7v3.3M211.6 165.4h.1M212.2 164.8h.1"/>
<path d="M212.2 164.8l1 1.1M212.2 164.8l-.6 .6M213.2 165.9h.1M214.3 164.8h.1M214.3 164.8l1 1.1M214.3 164.8l-1.1 1.1M215.3 165.9h.1M216.4 164.8h.1M216.4 164.8l.6 .6M216.4 164.8l-1.1 1.1"/>
<circle cx="179.6" cy="80" r=".7"/>
</g>
<path d="M176.1 80h1.7M26.7 133.3h1.8M30.3 133.3h1.7M209.8 165.4h1.8M217 165.4h1.7" fill="none" stroke="#f00" stroke-width=".17"/>
<circle cx="179.6" cy="81.8" r=".7" fill="#00f"/>
<g fill="none" stroke="#00f" stroke-width=".17">
<path d="M177.8 81.8h1.1M178.9 81.8h.1"/>
<circle cx="179.6" cy="81.8" r=".7"/>
</g>
<circle cx="179.6" cy="81.8" r=".7" fill="#00f"/>
<g fill="none" stroke="#00f" stroke-width=".17">
<path d="M62.3 87.1h.1M62.8 86.6h.1M62.8 86.6l1.1 1.1M62.8 86.6l-.5 .5M63.9 87.7h.1M64.9 86.6h.1M64.9 86.6l1.1 1.1M64.9 86.6l-1 1.1M66 87.7h.1M67.1 86.6h.1M67.1 86.6l.5 .5M67.1 86.6l-1.1 1.1"/>
<path d="M177.8 81.8h1.1M178.9 81.8h.1M99.6 179.6h.1M99.6 179.6l.6 .5M99.1 183.3h.1M99.1 181.2h.1M99.1 183.3l1.1 1.1M99.1 181.2l1.1 1M100.2 184.4h.1M100.2 182.2h.1M100.2 180.1h.1M100.2 184.4l-.6 .5"/>
<path d="M100.2 182.2l-1.1 1.1M100.2 180.1l-1.1 1.1"/>
<circle cx="179.6" cy="81.8" r=".7"/>
</g>
<path d="M60.5 87.1h1.8M67.6 87.1h1.8M176.1 81.8h1.7M99.6 177.8v1.8M99.6 184.9v1.8" fill="none" stroke="#f00" stroke-width=".17"/>
<circle cx="88.9" cy="83.5" r=".32" fill="#f0f"/>
<circle cx="88.9" cy="83.5" r=".32" fill="none" stroke="#f0f" stroke-width=".17"/>
<circle cx="195.6" cy="53.3" r=".32" fill="#f0f"/>
<circle cx="195.6" cy="53.3" r=".32" fill="none" stroke="#f0f" stroke-width=".17"/>
<circle cx="264.9" cy="165.3" r=".32" fill="#f0f"/>
<circle cx="264.9" cy="165.3" r=".32" fill="none" stroke="#f0f" stroke-width=".17"/>
<circle cx="240" cy="165.3" r=".32" fill="#f0f"/>
<circle cx="240" cy="165.3" r=".32" fill="none" stroke="#f0f" stroke-width=".17"/>
<circle cx="250.7" cy="174.2" r=".32" fill="#f0f"/>
<circle cx="250.7" cy="174.2" r=".32" fill="none" stroke="#f0f" stroke-width=".17"/>
<circle cx="245.4" cy="174.2" r=".32" fill="#f0f"/>
<circle cx="245.4" cy="174.2" r=".32" fill="none" stroke="#f0f" stroke-width=".17"/>
<circle cx="99.6" cy="188.4" r=".32" fill="#f0f"/>
<circle cx="99.6" cy="188.4" r=".32" fill="none" stroke="#f0f" stroke-width=".17"/>
<circle cx="58.7" cy="186.7" r=".32" fill="#f0f"/>
<circle cx="58.7" cy="186.7" r=".32" fill="none" stroke="#f0f" stroke-width=".17"/>
<circle cx="58.7" cy="186.7" r=".32" fill="#f0f"/>
<circle cx="58.7" cy="186.7" r=".32" fill="none" stroke="#f0f" stroke-width=".17"/>
<circle cx="69.4" cy="172.4" r=".32" fill="#f0f"/>
<circle cx="69.4" cy="172.4" r=".32" fill="none" stroke="#f0f" stroke-width=".17"/>
<circle cx="71.1" cy="99.5" r=".32" fill="#f0f"/>
<circle cx="71.1" cy="99.5" r=".32" fill="none" stroke="#f0f" stroke-width=".17"/>
<circle cx="17.8" cy="133.3" r=".32" fill="#f0f"/>
<circle cx="17.8" cy="133.3" r=".32" fill="none" stroke="#f0f" stroke-width=".17"/>
<text font-size="4.2" x="80" y="7.1">Ivy Bridge Processor (CLK,MISC,JTAG)</text>
<g font-size="4.2" fill="#00f">
<text x="121.7" y="30.8" transform="rotate(-90 121.7 30.8)">MISC</text>
<text x="131.7" y="35.7" transform="rotate(-90 131.7 35.7)">CLOCKS</text>
<text x="121.7" y="57.8" transform="rotate(-90 121.7 57.8)">THERMAL</text>
<text x="131.7" y="56" transform="rotate(-90 131.7 56)">DDR3</text>
<text x="136.6" y="56" transform="rotate(-90 136.6 56)">MISC</text>
<text x="131.7" y="98" transform="rotate(-90 131.7 98)">JTAG &amp; BPM</text>
<text x="121.7" y="107.2" transform="rotate(-90 121.7 107.2)">PWR MANAGEMENT</text>
</g>
<text font-size="3.5" x="245.4" y="193.5">Quanta Computer Inc.</text>
<text font-size="3" x="245.4" y="198.1">PROJECT :R08</text>
<g font-size="2.8">
<text x="186.7" y="39.7">For eDP</text>
<text x="33.8" y="121.5">Intel spec VinH min =VCCIO X 0.7</text>
</g>
<text font-size="2.6" x="238" y="203.2">Ivy Bridge 2/5</text>
<g font-size="2.3">
<text x="46.3" y="19.9">SNB_IVB# N.A at SNB EDS #27637 0.7v1</text>
<text x="5.4" y="59">Over 130 degree C will</text>
<text x="154.7" y="59">SM_RCOMP_0, SM_RCOMP_1 20mil / SM_RCOMP_2 15mil.</text>
<text x="5.4" y="61.8">drive low</text>
<text x="167.2" y="142.3">Follow #DG1.5 471984 P130</text>
<text x="129.8" y="149.4">Follow #DG1.5 471984 P119</text>
<text x="167.2" y="144.9">DRAMRST# Routing Illustration</text>
<text x="5.4" y="160.1">Follow #DG1.5 471984 P128</text>
<text x="5.4" y="162.6">DDR Power Gating Topology</text>
</g>
<text font-size="1.9" fill="#0f0" x="97.8" y="120.9">Boot</text>
<text font-size="1.9" fill="#ff0" x="108.5" y="120.9">S3</text>
<text font-size="1.9" fill="#ff0080" x="119.2" y="120.9">S3 RSM</text>
<g font-size="1.9">
<text x="78.3" y="129.8">+1.5V_CPU</text>
<text x="74.7" y="135.1">DRAM_PWRGD</text>
<text x="74.7" y="140.5">SYS_PWROK</text>
<text x="128.1" y="138.7">100 ns after +1.5V_CPU</text>
<text x="128.1" y="141">reaches 80%</text>
<text x="74.7" y="145.8">SM_DRAMPWROK</text>
</g>
<g font-size="1.6" fill="#000080">
<text x="96.1" y="13.9">U1B</text>
<text x="174.3" y="26.3">R4</text>
<text x="190.3" y="26.3">1K_4</text>
<text x="176.1" y="35.2">R5</text>
<text x="192.1" y="35.2">1K_4</text>
<text x="55.2" y="37.9">TP1</text>
<text x="58.7" y="44.1">R6</text>
<text x="72.9" y="44.1">43_4</text>
<text x="58.7" y="51.2">R7</text>
<text x="72.9" y="51.2">56_4 H_PROCHOT#</text>
<text x="170.7" y="53">R9</text>
<text x="170.7" y="51.2">R8</text>
<text x="186.7" y="53">25.5/F_4</text>
<text x="186.7" y="51.2">140/F_4</text>
<text x="170.7" y="54.8">R10</text>
<text x="186.7" y="54.8">200/F_4</text>
<text x="181.4" y="72.6">TP28</text>
<text x="181.4" y="74.3">TP37</text>
<text x="181.4" y="76.1">TP38</text>
<text x="181.4" y="79.7">TP41</text>
<text x="181.4" y="81.4">TP42</text>
<text x="252.5" y="81.4">R14</text>
<text x="270.3" y="81.4">62_4</text>
<text x="54.1" y="86.8">10K_4</text>
<text x="71.7" y="86.8">R17</text>
<text x="170.7" y="90.3">R18</text>
<text x="183.2" y="90.3">1K_4</text>
<text x="53.4" y="101">R19</text>
<text x="65.8" y="101">1.5K/F_4</text>
<text x="72.9" y="108.1">R20</text>
<text x="72.9" y="109.6">750/F_4</text>
<text x="96.1" y="115.2">Ivy Bridge_rPGA_2DPC_Rev0p61</text>
<text x="21.4" y="136.6">C860</text>
<text x="21.4" y="133">C854</text>
<text x="33.8" y="136.6">*100P/50V_4_NC</text>
<text x="33.8" y="133">*100P/50V_4_NC</text>
<text x="241.8" y="159.7">R21</text>
<text x="241.8" y="161.5">1K_4</text>
<text x="249" y="159">Q1</text>
<text x="249" y="161.1">2N7002W</text>
<text x="206.3" y="166.8">R22</text>
<text x="218.7" y="166.8">1K_4</text>
<text x="60.5" y="179.2">R24</text>
<text x="80" y="177.1">C33</text>
<text x="80" y="179.2">0.1U/16V_4</text>
<text x="252.5" y="179.2">C34</text>
<text x="266.7" y="175.3">R23</text>
<text x="266.7" y="177.5">4.99K/F_4</text>
<text x="60.5" y="181">200_4</text>
<text x="71.2" y="184.6">U2</text>
<text x="101.4" y="182.5">R25</text>
<text x="101.4" y="184.6">200_4</text>
<text x="227.6" y="182.8">R26</text>
<text x="241.8" y="182.8">1K_4</text>
<text x="252.5" y="181">0.047U/10V_4</text>
<text x="101.4" y="189.9">R27</text>
<text x="113.8" y="189.9">130_4</text>
<text x="71.2" y="193.5">74AHC1G09GW</text>
</g>
<g font-size="1.6" fill="#f00">
<text x="33.3" y="23.7">23</text>
<text x="36.1" y="23.7">H_SNB_IVB#</text>
<text x="64.4" y="22.8">H_SNB_IVB#</text>
<text x="180" y="21">CLK_CPU_BCLKP</text>
<text x="180" y="22.8">CLK_CPU_BCLKN</text>
<text x="203.1" y="21.9">CLK_CPU_BCLKP</text>
<text x="203.1" y="23.7">CLK_CPU_BCLKN</text>
<text x="218" y="21.9">24</text>
<text x="218.2" y="23.7">24</text>
<text x="33.3" y="29">38</text>
<text x="36.1" y="29">H_CPUDET#</text>
<text x="64.4" y="28.1">H_CPUDET#</text>
<text x="158.6" y="29.9">CLK_DP_P_R</text>
<text x="158.6" y="31.7">CLK_DP_N_R</text>
<text x="66.2" y="37">CATERR#</text>
<text x="26.7" y="45.2">38</text>
<text x="31.2" y="45.2">PECI_EC</text>
<text x="46.6" y="44.1">PECI_EC</text>
<text x="80.4" y="44.1">PECI_EC_R</text>
<text x="160.4" y="44.1">CPU_DRAMRST#</text>
<text x="14.1" y="52.1">38,52,54</text>
<text x="21.5" y="52.1">IMVP7_PROCHOT#</text>
<text x="43" y="51.2">IMVP7_PROCHOT#</text>
<text x="158.6" y="51.2">SM_RCOMP_0</text>
<text x="158.6" y="53">SM_RCOMP_1</text>
<text x="33.3" y="59.2">25</text>
<text x="36.1" y="59.2">PM_THRMTRIP#</text>
<text x="59.1" y="58.3">PM_THRMTRIP#</text>
<text x="158.6" y="54.8">SM_RCOMP_2</text>
<text x="32.9" y="77">20 H_PM_SYNC</text>
<text x="53.7" y="76.1">H_PM_SYNC</text>
<text x="160.4" y="76.1">XDP_TRST#</text>
<text x="160.4" y="72.6">XDP_TCLK</text>
<text x="160.4" y="74.3">XDP_TMS</text>
<text x="53.7" y="83.2">H_PWRGOOD</text>
<text x="160.4" y="79.7">XDP_TDI</text>
<text x="160.4" y="81.4">XDP_TDO</text>
<text x="236.9" y="81.4">IMVP7_PROCHOT#</text>
<text x="32.9" y="84.1">25 H_PWRGOOD</text>
<text x="160.4" y="88.6">XDP_DBRST#</text>
<text x="73.3" y="90.3">SM_DRAMPWROK</text>
<text x="22.4" y="100.1">13,23,35,38</text>
<text x="32.2" y="100.1">PLTRST#</text>
<text x="46.6" y="99.2">PLTRST#</text>
<text x="73.3" y="99.2">CPU_PLTRST#_R</text>
<text x="51.9" y="133">H_PROCHOT#</text>
<text x="51.9" y="136.6">CPU_PLTRST#_R</text>
<text x="166.1" y="165.9">11,12</text>
<text x="171.3" y="165.9">DDR3_DRAMRST#</text>
<text x="192.4" y="165">DDR3_DRAMRST#</text>
<text x="220.8" y="165">DDR3_DRAMRST#_R</text>
<text x="268.9" y="165">CPU_DRAMRST#</text>
<text x="201.3" y="173.9">DDR_HVREF_RST_PCH</text>
<text x="166.6" y="174.8">9,24</text>
<text x="170.9" y="174.8">DDR_HVREF_RST_PCH</text>
<text x="15.2" y="187.2">20 PM_DRAM_PWRGD</text>
<text x="16.4" y="190.8">20,38</text>
<text x="21.5" y="190.8">EC_PWROK</text>
<text x="39.5" y="189.9">EC_PWROK</text>
<text x="39.5" y="186.4">PM_DRAM_PWRGD</text>
<text x="80.4" y="188.1">SM_DRAMPWROK_R</text>
<text x="121.3" y="188.1">SM_DRAMPWROK</text>
</g>
<g font-size="1.6">
<text x="91.9" y="23.1">C26</text>
<text x="154.2" y="23.1">A27</text>
<text x="154.2" y="21.3">A28</text>
<text x="90.8" y="28.4">AN34</text>
<text x="177.5" y="26.6">1</text>
<text x="186.2" y="26.6">2</text>
<text x="154.2" y="32">A15</text>
<text x="154.2" y="30.2">A16</text>
<text x="179.3" y="35.5">1</text>
<text x="188" y="35.5">2</text>
<text x="202" y="35.9">+1.05V_PCH</text>
<text x="91.1" y="37.3">AL33</text>
<text x="61.9" y="44.4">1</text>
<text x="70.6" y="44.4">2</text>
<text x="90.8" y="44.4">AN33</text>
<text x="154.2" y="44.4">R8</text>
<text x="61.9" y="51.5">1</text>
<text x="70.6" y="51.5">2</text>
<text x="91.1" y="51.5">AL32</text>
<text x="154.2" y="53.3">A5</text>
<text x="154.2" y="51.5">AK1</text>
<text x="175.7" y="53.3">1</text>
<text x="175.7" y="51.5">1</text>
<text x="184.4" y="53.3">2</text>
<text x="184.4" y="51.5">2</text>
<text x="90.8" y="58.6">AN32</text>
<text x="154.2" y="55.1">A4</text>
<text x="175.7" y="55.1">1</text>
<text x="184.4" y="55.1">2</text>
<text x="154.2" y="67.5">AP29</text>
<text x="154.2" y="69.3">AP27</text>
<text x="274.7" y="70.4">+1.05V_PCH</text>
<text x="90.7" y="76.4">AM34</text>
<text x="154.2" y="72.9">AR26</text>
<text x="154.2" y="74.6">AR27</text>
<text x="154.2" y="76.4">AP30</text>
<text x="90.9" y="83.5">AP33</text>
<text x="154.2" y="80">AR28</text>
<text x="154.2" y="81.7">AP26</text>
<text x="188.5" y="83.2">+3.3V_RUN</text>
<text x="257.5" y="81.7">2</text>
<text x="266.2" y="81.7">1</text>
<text x="60.2" y="87.1">2</text>
<text x="68.8" y="87.1">1</text>
<text x="154.2" y="88.9">AL35</text>
<text x="173.9" y="88.9">1</text>
<text x="182.6" y="88.9">2</text>
<text x="92.9" y="90.6">V8</text>
<text x="154.2" y="94.2">AT28</text>
<text x="154.2" y="96">AR29</text>
<text x="56.6" y="99.5">2</text>
<text x="65.3" y="99.5">1</text>
<text x="90.8" y="99.5">AR33</text>
<text x="154.2" y="97.7">AR30</text>
<text x="154.2" y="99.5">AT30</text>
<text x="154.2" y="101.3">AP32</text>
<text x="71.1" y="105.5" transform="rotate(-90 71.1 105.5)">1</text>
<text x="154.2" y="103.1">AR31</text>
<text x="154.2" y="104.9">AT31</text>
<text x="154.2" y="106.6">AR32</text>
<text x="71.1" y="114.1" transform="rotate(-90 71.1 114.1)">2</text>
<text x="26.4" y="136.9">2</text>
<text x="26.4" y="133.3">2</text>
<text x="31.5" y="136.9">1</text>
<text x="31.5" y="133.3">1</text>
<text x="235.8" y="148.7">+1.5V_SUS</text>
<text x="240" y="155.2" transform="rotate(-90 240 155.2)">2</text>
<text x="209.5" y="165.3">2</text>
<text x="218.2" y="165.3">1</text>
<text x="240" y="163.9" transform="rotate(-90 240 163.9)">1</text>
<text x="246.8" y="165.3">3</text>
<text x="253.7" y="165.3">1</text>
<text x="66.5" y="168.2">+3.3V_SUS</text>
<text x="95.3" y="173.6">+1.5V_CPU</text>
<text x="250.7" y="171" transform="rotate(-90 250.7 171)">2</text>
<text x="264.9" y="171.2" transform="rotate(-90 264.9 171.2)">1</text>
<text x="58.7" y="174.8" transform="rotate(-90 58.7 174.8)">1</text>
<text x="78.2" y="179.9" transform="rotate(-90 78.2 179.9)">2</text>
<text x="78.2" y="174.8" transform="rotate(-90 78.2 174.8)">1</text>
<text x="99.6" y="178.4" transform="rotate(-90 99.6 178.4)">2</text>
<text x="250.7" y="176.6" transform="rotate(-90 250.7 176.6)">1</text>
<text x="264.9" y="179.9" transform="rotate(-90 264.9 179.9)">2</text>
<text x="58.7" y="183.5" transform="rotate(-90 58.7 183.5)">2</text>
<text x="69.3" y="183.7" transform="rotate(-90 69.3 183.7)">5</text>
<text x="214.8" y="181.7">+3.3V_SUS</text>
<text x="230.8" y="181.3">1</text>
<text x="239.5" y="181.3">2</text>
<text x="250.7" y="181.7" transform="rotate(-90 250.7 181.7)">2</text>
<text x="63.7" y="186.6">2</text>
<text x="63.7" y="190.2">1</text>
<text x="77.7" y="188.4">4</text>
<text x="99.6" y="187" transform="rotate(-90 99.6 187)">1</text>
<text x="104.6" y="188.4">1</text>
<text x="113.3" y="188.4">2</text>
<text x="69.3" y="194.1" transform="rotate(-90 69.3 194.1)">3</text>
<text x="222.3" y="200.6">Size</text>
<text x="229.4" y="200.6">Document Number</text>
<text x="281" y="200.6">Rev</text>
<text x="282.7" y="202.4">1A</text>
<text x="222.3" y="205.9">Date:</text>
<text x="229.1" y="205.9">Monday, February 13, 2012</text>
<text x="257.8" y="205.9">Sheet</text>
<text x="266.7" y="205.9">7</text>
<text x="272.1" y="205.9">of</text>
<text x="279.2" y="205.9">55</text>
</g>
<g font-size="1.6" fill="#004080">
<text x="96.9" y="23.8">PROC_SELECT#</text>
<text x="147" y="23.8">BCLK#</text>
<text x="147.9" y="22.1">BCLK</text>
<text x="96.9" y="29.2">SKTOCC#</text>
<text x="139.1" y="32.7">DPLL_REF_CLK#</text>
<text x="140" y="30.9">DPLL_REF_CLK</text>
<text x="96.9" y="38.1">CATERR#</text>
<text x="96.9" y="45.2">PECI</text>
<text x="140.1" y="45.2">SM_DRAMRST#</text>
<text x="96.9" y="52.3">PROCHOT#</text>
<text x="141.1" y="52.3">SM_RCOMP[0]</text>
<text x="96.9" y="59.4">THERMTRIP#</text>
<text x="141.1" y="54.1">SM_RCOMP[1]</text>
<text x="141.1" y="55.8">SM_RCOMP[2]</text>
<text x="146.6" y="70.1">PREQ#</text>
<text x="146.8" y="68.3">PRDY#</text>
<text x="96.9" y="77.2">PM_SYNC</text>
<text x="147" y="77.2">TRST#</text>
<text x="148.7" y="75.4">TMS</text>
<text x="148.9" y="73.6">TCK</text>
<text x="148.7" y="82.5">TDO</text>
<text x="149.5" y="80.7">TDI</text>
<text x="96.9" y="84.3">UNCOREPWRGOOD</text>
<text x="147.8" y="89.6">DBR#</text>
<text x="96.9" y="91.4">SM_DRAMPWROK</text>
<text x="145.9" y="95">BPM#[0]</text>
<text x="96.9" y="100.3">RESET#</text>
<text x="145.9" y="96.7">BPM#[1]</text>
<text x="145.9" y="98.5">BPM#[2]</text>
<text x="145.9" y="100.3">BPM#[3]</text>
<text x="145.9" y="102.1">BPM#[4]</text>
<text x="145.9" y="103.8">BPM#[5]</text>
<text x="145.9" y="105.6">BPM#[6]</text>
<text x="145.9" y="107.4">BPM#[7]</text>
</g>
<g font-size="1.3">
<text x="30.3" y="1.3">5</text>
<text x="87.2" y="1.3">4</text>
<text x="144.1" y="1.3">3</text>
<text x="201" y="1.3">2</text>
<text x="257.8" y="1.3">1</text>
<text x=".5" y="28.4">D</text>
<text x="286.8" y="28.4">D</text>
<text x=".5" y="79.5">C</text>
<text x="286.8" y="79.5">C</text>
<text x=".5" y="130.7">B</text>
<text x="286.8" y="130.7">B</text>
<text x=".5" y="181.8">A</text>
<text x="286.8" y="181.8">A</text>
<text x="30.3" y="207.6">5</text>
<text x="87.2" y="207.6">4</text>
<text x="144.1" y="207.6">3</text>
<text x="201" y="207.6">2</text>
<text x="257.8" y="207.6">1</text>
</g>
</svg>
